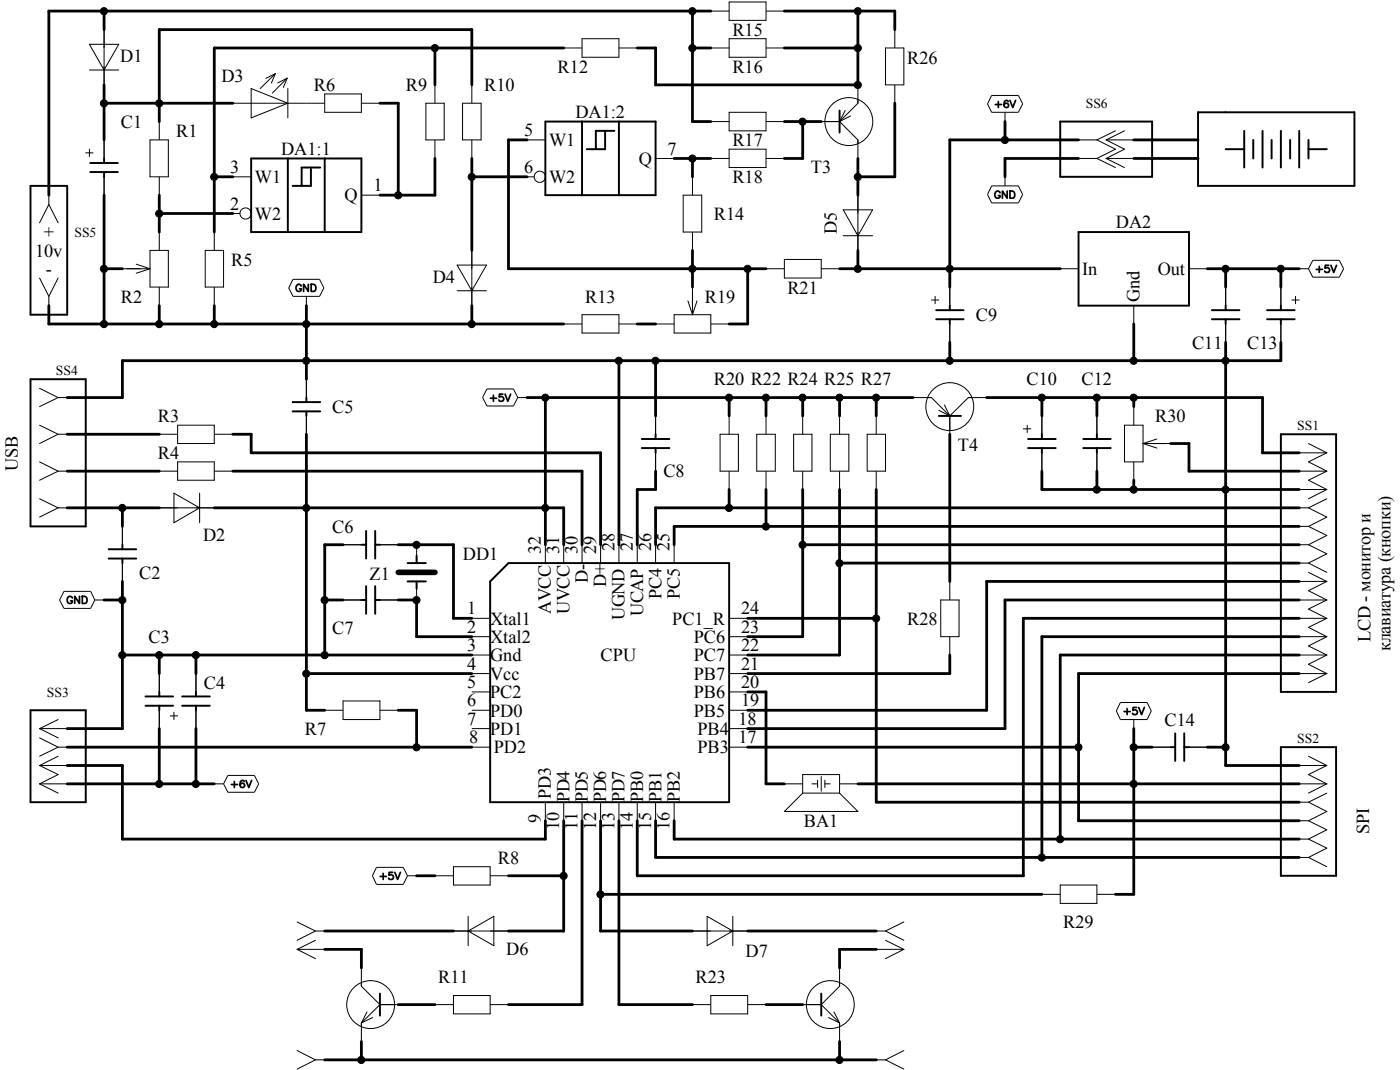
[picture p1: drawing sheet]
<svg xmlns="http://www.w3.org/2000/svg" width="275mm" height="210mm" viewBox="0 0 275 210" stroke-linecap="round" stroke-linejoin="round" font-family="sans-serif">
<g fill="none" stroke="#000" stroke-width=".2">
<path d="M17.5 8.7h5.8l-2.9 5zM17.5 13.7h5.8M20.4 5.8v10.9M49.3 17.4l7.2 2.8-7.2 2.9zM54 14.4l-1.8 1M54 14.4l-.7 1.9M54 14.4l-2.9 3M56.4 15.3l-1.9 1M56.4 15.3l-.8 1.9M56.4 15.3l-3 3M56.5 17.4v5.7M63.7 18.4h7.2v3.6h-7.2z"/>
<path d="M85.4 16.7v3.5M92.6 16.7v3.5M110.6 9.4h3.6M114.2 7.6h7.3v3.6h-7.3zM121.5 9.4h3.6M139.5 2.2h3.6M139.5 9.4h3.6M143.1 .4h7.2v3.6h-7.2zM143.1 7.6h7.2v3.6h-7.2zM150.3 2.2h3.6M150.3 9.4h3.6M168.4 16.7v3.5l-3.6 3.6"/>
<path d="M173.8 9.4h3.6v7.3h-3.6zM175.6 5.8v3.6M175.6 16.7v3.5M194.6 18.7h5.3l.8 1.7-.8 1.6h-5.3l-.8-1.6zM9.6 38.3v1.8M16.8 30h1.5M17.5 29.3v1.4M20.4 27.4v3.7M20.4 34.7v3.6M29.4 27.4h3.6v7.3h-3.6zM31.3 23.8v3.6M31.3 34.7v3.6"/>
<path d="M45.7 20.2h18M45.7 34.7h3.6M70.9 20.2h3.7M70.9 38.3h3.7M83.6 20.2h3.6v7.2h-3.6zM85.4 27.4v3.7M90.8 20.2h3.6v7.2h-3.6zM92.6 27.4v3.7M103.4 27.4h3.6M103.4 34.7h1.5M128.7 31.1h3.6M134.1 38.3h3.6v7.2h-3.6z"/>
<path d="M135.9 34.7v3.6M139.5 23.8h3.6M139.5 31.1h3.6M143.1 22h7.2v3.7h-7.2zM143.1 29.3h7.2v3.6h-7.2zM150.3 23.8h3.6M150.3 31.1h3.6M161.2 23.8h3.6M164.8 23.8l3.6 3.6v3.7M165.9 21.7l-1.1 2.1M166.9 22.7l-2.1 1.1M168.4 38.3v10.8"/>
<path d="M194.6 36.5h5.3l.8 1.7-.8 1.6h-5.3l-.8-1.6zM197.3 22v1.8M197.3 34.7v1.8M211.7 27.4h3.6M211.7 31.1h3.6M215.3 27.4l3.6 1.9-3.6 1.8M215.3 31.1l3.6 1.8M217.1 27.4h5.4M217.1 27.4l3.6 1.9-3.6 1.8M217.1 31.1h5.4M217.1 31.1l3.6 1.8M218.9 25.7l-3.6 1.7"/>
<path d="M220.7 25.7l-3.6 1.7M7.8 54.5l1.8 3.6M9.6 58.1v1.9M9.6 40.1l-1.8 3.6M9.6 40.1l1.8 3.6M11.4 54.5l-1.8 3.6M24 52.7h5.4M26.7 51.8l2.7 .9M29.4 49.1h3.6v7.2h-3.6zM29.4 52.7l-2.7 .9M31.3 45.5v3.6M31.3 56.3v3.7"/>
<path d="M40.3 49.1h3.6v7.2h-3.6zM42.1 45.5v3.6M42.1 56.3v3.7M45.7 41.9h1.4M57.5 54.8h5.2l.9 1.7-.9 1.6h-5.2l-.8-1.6zM60.1 58.1v1.9M89.7 52h5.8l-2.9 5zM89.7 57h5.8M92.6 49.1v10.9M135 59l.9 2.7M135.9 45.5v3.6M135.9 56.3v5.4"/>
<path d="M136.8 59l-.9 2.7M150.3 52.7h3.6M153.9 50.9h7.3v3.6h-7.3zM161.2 52.7h3.6M165.5 41.2h5.8l-2.9 5zM165.5 46.2h5.8M182.8 58.9h1.5M183.5 58.1v1.5M186.4 56.3v3.7M208.1 52.7h3.6M222.5 60v3.6M233.4 52.7h3.6"/>
<path d="M240.6 56.3v3.7M251.4 56.3v3.7M253.6 58.9h1.4M254.3 58.1v1.5M255 52.7h1.8M257.7 51.1h5.2l.8 1.6-.8 1.7h-5.2l-.9-1.7zM7.8 76.2l3.6 1.8M11.4 78h1.8M11.4 78l-3.6 1.8M60.1 74.4v3.6M95.6 76.3h5.2l.8 1.7-.8 1.6h-5.2l-.9-1.6zM101.6 78h1.8"/>
<path d="M110.6 63.6h3.6M114.2 61.7h7.3v3.6h-7.3zM121.5 63.6h3.6M128.7 63.6h3.6M132.3 61.7h7.2v3.6h-7.2zM139.5 63.6h3.6M179.2 78h3.6l3.6 3.6M185.4 79.4l1 2.2M186.4 63.6v3.6M193.7 78h-3.6l-3.7 3.6M222.5 79.8v3.6M240.6 63.6v3.6"/>
<path d="M251.4 63.6v3.6M7.8 97.8l3.6 1.8M7.8 90.6l3.6 1.8M7.8 83.4l3.6 1.8M11.4 99.6h1.8M11.4 92.4h1.8M11.4 85.2h1.8M11.4 99.6l-3.6 1.8M11.4 92.4l-3.6 1.8M11.4 85.2l-3.6 1.8M31.3 99.6h10.8M31.3 92.4h3.6"/>
<path d="M31.3 85.2h3.6M34.1 96.7l5.1 2.9-5.1 2.9zM34.9 83.4h7.2v3.6h-7.2zM34.9 90.6h7.2v3.6h-7.2zM39.2 96.7v5.8M42.1 92.4h3.6M42.1 85.2h3.6M60.1 81.6v3.6M128.7 81.6v3.6M128.7 88.8v3.6M141.3 85.2h3.6v7.2h-3.6zM143.1 81.6v3.6"/>
<path d="M143.1 92.4v3.6M148.5 85.2h3.7v7.2h-3.7zM150.3 81.6v3.6M150.3 92.4v3.6M155.8 85.2h3.6v7.2h-3.6zM157.5 81.6v3.6M157.5 92.4v3.6M163 85.2h3.6v7.2h-3.6zM164.8 81.6v3.6M164.8 92.4v3.6M170.2 85.2h3.6v7.2h-3.6zM172 81.6v3.6"/>
<path d="M172 92.4v3.6M184.3 80.5l2.1 1.1M186.4 81.6v3.6M200.8 84.1h1.5M201.6 83.4v1.5M204.5 81.6v3.6M204.5 88.8v3.6M215.3 81.6v3.6M215.3 88.8v3.6M220.7 83.4h3.6v7.2h-3.6zM222.5 90.6v3.6M224.3 87h5.5"/>
<path d="M224.3 87l2.8 .9M227.1 86.1l-2.8 .9M255 99.6h1.8M255 88.8h5.4M255 92.4h5.4M255 96h5.4M256.8 99.6l3.6 1.8-3.6 1.9M256.8 87l3.6 1.8M260.4 97.8l-3.6 1.8M260.4 88.8l-3.6 1.8 3.6 1.8M260.4 92.4l-3.6 1.8 3.6 1.8M260.4 96l-3.6 1.8"/>
<path d="M12.6 116h5.2l.8 1.7-.8 1.7h-5.2l-.9-1.7zM18.6 117.7h1.8M24 103.3v3.6M24 110.5v3.6M67.3 106.9h3.6M67.3 117.7h3.6M74.6 106.9h3.6M74.6 117.7h3.6M81.8 106.9v3.6M81.8 114.1v3.6M107 106.9v3.6M110.6 106.9v3.6"/>
<path d="M114.2 106.9v3.6M117.9 106.9v3.6M121.5 106.9v3.6M125.1 106.9v3.6M128.7 106.9v3.6M132.3 106.9v3.6M184.6 117.7h3.6v7.2h-3.6zM186.4 114.1v3.6M255 110.5h1.8M255 114.1h5.4M255 103.3h1.8M255 106.9h1.8"/>
<path d="M255 117.7h5.4M256.8 110.5l3.6 1.8M256.8 106.9l3.6 1.7-3.6 1.9M256.8 112.3l3.6 1.8M256.8 103.3l3.6 1.7-3.6 1.9M260.4 117.7l-3.6 1.8 3.6 1.8M260.4 114.1l-3.6 1.8 3.6 1.8M31.3 132.1v3.6M31.3 139.3v3.6M34.1 139.7v1.5M38.5 132.1v3.6M38.5 139.3v3.6"/>
<path d="M63.7 139.3h3.6M67.3 137.5h7.3v3.7h-7.3zM74.6 139.3h3.6M92.6 132.1h3.6M92.6 121.3h3.6M92.6 124.9h3.6M92.6 128.5h3.6M92.6 139.3h3.6M92.6 135.7h3.6M143.1 132.1h3.6M143.1 121.3h3.6M143.1 124.9h3.6"/>
<path d="M143.1 128.5h3.6M143.1 139.3h3.6M143.1 135.7h3.6M186.4 124.9v3.6M219.9 137.8h5.2l.9 1.7-.9 1.7h-5.2l-.8-1.7zM255 132.1h5.4M255 121.3h5.4M255 124.9h5.4M255 128.5h5.4M260.4 128.5l-3.6 1.8 3.6 1.8M260.4 132.1l-3.6 1.8M260.4 121.3l-3.6 1.8 3.6 1.8"/>
<path d="M260.4 124.9l-3.6 1.8 3.6 1.8M7.8 153.8h5.4M7.8 150.2h5.4M7.8 150.2l3.6 1.7-3.6 1.9M7.8 153.8l3.6 1.8M7.8 142.9h5.4M7.8 142.9l3.6 1.9M7.8 144.8l3.6 1.8M11.4 146.6h1.8M11.4 141.2l-3.6 1.7M11.4 146.6l-3.6 1.8M11.4 148.4l-3.6 1.8"/>
<path d="M33.4 140.4h1.5M42.1 153.8h1.8M44.7 152.1h5.2l.9 1.7-.9 1.6h-5.2l-.8-1.6zM92.6 146.6h3.6M92.6 142.9h3.6M107 157.4v3.6M110.6 157.4v3.6M114.2 157.4v3.6M117.9 157.4v3.6M121.5 157.4v3.6M125.1 157.4v3.6M128.7 157.4v3.6"/>
<path d="M132.3 157.4v3.6M143.1 146.6h3.6M143.1 142.9h3.6M153.9 153.8h3.6M157.5 155.6v-3.7h7.3v3.7M157.5 155.6l-3.6 3.6h14.5l-3.6-3.6M157.5 155.6h7.3M159.4 153.8h1.1M160.5 153v1.5M161.2 152.3v2.9M161.9 153.8h1.1M161.9 153v1.5"/>
<path d="M164.8 153.8h3.6M222.5 141.2v1.7M226.1 146.6h3.7M233.4 146.6h3.6M255 153.8h5.4M255 157.4h1.8M255 150.2h5.4M256.8 157.4l3.6 1.8-3.6 1.8M256.8 148.4l3.6 1.8M260.4 150.2l-3.6 1.7 3.6 1.9M260.4 153.8l-3.6 1.8M260.4 155.6l-3.6 1.8"/>
<path d="M73.9 170.2h5.2l.9 1.6-.9 1.7h-5.2l-.8-1.7zM80 171.8h1.8M85.4 171.8h3.6M89 170h7.2v3.6h-7.2zM91.9 179.8v5.7M96.2 171.8h3.6M138.8 179.8l5 2.8-5 2.9zM143.8 179.8v5.7M204.5 175.4h3.6M208.1 173.6h7.2v3.6h-7.2zM215.3 175.4h3.6M255 164.6h1.8"/>
<path d="M255 168.2h1.8M255 161h1.8M256.8 161l3.6 1.8-3.6 1.8M256.8 164.6l3.6 1.8-3.6 1.8M256.8 168.2l3.6 1.8M58.3 186.2h5.4M58.3 186.2l3.6 1.9M58.3 180.9l3.6 1.7M61.9 184.5l-3.6 1.7M61.9 182.6h1.8M61.9 182.6l-3.6 1.9M70.9 189.9v3.6l3.7 3.6"/>
<path d="M72 198.5l-1.1 2.2M73.1 199.6l-2.2 1.1M74.6 197.1h3.6M74.6 197.1l-3.7 3.6M85.4 197.1h3.6M89 182.6h10.8M89 195.3h7.2v3.6h-7.2zM91.9 182.6l5-2.8v5.7zM96.2 197.1h3.6M135.9 182.6h10.8M135.9 197.1h3.6M139.5 195.3h7.2v3.6h-7.2z"/>
<path d="M146.7 197.1h3.6M157.5 197.1h3.7M161.2 197.1l3.6 3.6M162.6 199.6l2.2 1.1M163.7 198.5l1.1 2.2M164.8 189.9v3.6l-3.6 3.6M172 186.2h5.4M172 182.6h1.8M173.8 184.5l3.6 1.7M173.8 182.6l3.6 1.9M177.4 186.2l-3.6 1.9M177.4 180.9l-3.6 1.7"/>
<path d="M58.3 206.1l3.6 1.8M61.9 207.9h1.8M61.9 207.9l-3.6 1.8M70.9 200.7v3.6M164.8 200.7v3.6M172 207.9h1.8M173.8 207.9l3.6 1.8M177.4 206.1l-3.6 1.8"/>
<circle cx="105.9" cy="34.7" r="1.1"/>
<circle cx="166.6" cy="23.8" r="4.7"/>
<circle cx="48.2" cy="41.9" r="1.1"/>
<circle cx="186.4" cy="79.8" r="4.7"/>
<circle cx="72.7" cy="197.1" r="4.7"/>
<circle cx="163" cy="197.1" r="4.7"/>
</g>
<g fill="none" stroke="#000" stroke-width=".55">
<path d="M20.4 2.2v3.6M20.4 16.7v10.7M85.4 9.4v7.3M92.6 16.7v-10.9h-61.3v18M110.6 9.4h-68.5v36.1M135.9 2.2v21.6h3.6M135.9 9.4h3.6M139.5 2.2h-129.9v36.1M153.9 2.2h21.7v3.6M153.9 9.4h14.5M168.4 2.2v14.5h-39.7v-7.3h-3.6M20.4 38.3v25.3"/>
<path d="M20.4 20.2h25.3M31.3 38.3v7.2M42.1 34.7h3.6M74.6 20.2h3.6v18.1M85.4 31.1v7.2h-10.8M92.6 31.1v18M92.6 34.7h10.8M103.4 27.4h-3.6v25.3h50.5M132.3 31.1h7.2M135.9 31.1v3.6M153.9 23.8h7.3M157.5 23.8v7.3h-3.6"/>
<path d="M168.4 31.1v7.2M175.6 20.2v14.5h-7.2M197.3 23.8v3.6M211.7 31.1h-14.4v3.6M211.7 27.4h-25.3v28.9M222.5 31.1h12.6M222.5 27.4h12.6M9.6 60v3.6h101M20.4 52.7h3.6M31.3 60v3.6M31.3 41.9h14.4M42.1 60v3.6"/>
<path d="M60.1 60v14.4M92.6 60v3.6M135.9 49.1v7.2M146.7 52.7v10.9h-3.6M164.8 52.7h43.3M168.4 49.1v3.6M237 52.7h18M240.6 52.7v3.6M251.4 52.7v3.6M103.4 78h75.8M107 78v28.9M121.5 70.8v36.1"/>
<path d="M125.1 63.6h3.6M128.7 70.8v10.8M143.1 78v3.6M150.3 78v3.6M157.5 78v3.6M164.8 78v3.6M172 78v3.6M186.4 67.2v3.6M193.7 78h54.1v10.8h7.2M204.5 78v3.6M215.3 78v3.6M222.5 63.6v7.2"/>
<path d="M222.5 78v1.8M240.6 67.2v83h14.4M251.4 67.2v3.6h-227.4v7.2h-10.8M13.2 99.6h18.1M13.2 92.4h18.1M13.2 85.2h18.1M24 99.6v3.7M42.1 99.6h68.5v7.3M45.7 85.2h3.6v3.6h68.6v18.1M45.7 92.4h68.5v14.5M60.1 85.2v54.1h3.6M128.7 92.4v3.6h-3.6v10.9"/>
<path d="M143.1 96v3.6M150.3 96v7.3M157.5 96v28.9h-10.8M164.8 96v32.5h-18.1M172 96v61.4h83M186.4 85.2v28.9M204.5 92.4v3.6h50.5M215.3 92.4v3.6M222.5 94.2v1.8M229.8 87h3.6v5.4h21.6M255 99.6h-126.3v7.3M20.4 117.7h3.6"/>
<path d="M24 114.1v28.8h-10.8M63.7 117.7h3.6M67.3 106.9h-3.6v21.6M78.2 117.7h3.6v7.2h10.8M78.2 106.9h10.8v14.4h3.6M157.5 106.9h97.5M164.8 110.5h90.2M255 114.1h-61.3v25.2h-47M255 117.7h-57.7v25.2h-50.6M255 103.3h-122.7v3.6M24 128.5h68.6M31.3 128.5v3.6"/>
<path d="M38.5 128.5v3.6M60.1 132.1h32.5M78.2 139.3h3.6v7.3M146.7 135.7h3.6v18.1h3.6M146.7 121.3h25.3M186.4 128.5v3.6h-39.7M255 124.9h-50.5v43.3M255 121.3h-54.2v50.5h-75.7v-10.8M255 132.1h-43.3v28.9h43.3M255 128.5h-46.9v36.1M13.2 153.8h28.9M13.2 146.6h79.4"/>
<path d="M13.2 150.2h10.8v14.4h83v-3.6M31.3 142.9v10.9M38.5 142.9v10.9M146.7 146.6h65M168.4 153.8h86.6M222.5 142.9v32.5h-3.6M222.5 146.6h3.6M237 146.6h3.6M81.8 171.8h3.6M99.8 171.8h10.8M110.6 161v21.6h-10.8M114.2 161v36.1h-14.4"/>
<path d="M117.9 161v21.6h18M117.9 175.4h86.6M121.5 161v36.1h14.4M128.7 161v7.2h126.3M132.3 161v3.6h122.7M63.7 186.2h7.2v3.7M63.7 182.6h25.3M78.2 197.1h7.2M146.7 182.6h25.3M150.3 197.1h7.2M172 186.2h-7.2v3.7M63.7 207.9h108.3"/>
<path d="M70.9 204.3v3.6M164.8 204.3v3.6"/>
</g>
<g fill="#000" stroke="#000" stroke-width=".2">
<circle cx="20.4" cy="2.2" r=".7"/>
<circle cx="85.3" cy="9.4" r=".7"/>
<circle cx="135.9" cy="9.4" r=".7"/>
<circle cx="135.9" cy="2.2" r=".7"/>
<circle cx="168.4" cy="16.7" r=".7"/>
<circle cx="168.4" cy="9.4" r=".7"/>
<circle cx="168.4" cy="2.2" r=".7"/>
<circle cx="20.4" cy="20.3" r=".7"/>
<circle cx="31.2" cy="20.3" r=".7"/>
<circle cx="42" cy="34.7" r=".7"/>
<circle cx="78.1" cy="38.3" r=".7"/>
<circle cx="92.6" cy="34.7" r=".7"/>
<circle cx="135.9" cy="31.1" r=".7"/>
<circle cx="157.5" cy="23.9" r=".7"/>
<circle cx="168.4" cy="34.7" r=".7"/>
<circle cx="197.2" cy="27.5" r=".7"/>
<circle cx="20.4" cy="52.7" r=".7"/>
<circle cx="31.2" cy="41.9" r=".7"/>
<circle cx="135.9" cy="52.7" r=".7"/>
<circle cx="146.7" cy="52.7" r=".7"/>
<circle cx="168.4" cy="52.7" r=".7"/>
<circle cx="186.4" cy="52.7" r=".7"/>
<circle cx="240.5" cy="52.7" r=".7"/>
<circle cx="251.4" cy="52.7" r=".7"/>
<circle cx="20.4" cy="63.6" r=".7"/>
<circle cx="31.2" cy="63.6" r=".7"/>
<circle cx="42" cy="63.6" r=".7"/>
<circle cx="60.1" cy="70.8" r=".7"/>
<circle cx="60.1" cy="63.6" r=".7"/>
<circle cx="92.6" cy="63.6" r=".7"/>
<circle cx="107" cy="78" r=".7"/>
<circle cx="121.5" cy="70.8" r=".7"/>
<circle cx="128.7" cy="70.8" r=".7"/>
<circle cx="143.1" cy="78" r=".7"/>
<circle cx="150.3" cy="78" r=".7"/>
<circle cx="157.5" cy="78" r=".7"/>
<circle cx="164.8" cy="78" r=".7"/>
<circle cx="172" cy="78" r=".7"/>
<circle cx="186.4" cy="70.8" r=".7"/>
<circle cx="204.5" cy="78" r=".7"/>
<circle cx="215.3" cy="78" r=".7"/>
<circle cx="222.5" cy="78" r=".7"/>
<circle cx="222.5" cy="70.8" r=".7"/>
<circle cx="240.5" cy="70.8" r=".7"/>
<circle cx="24" cy="99.6" r=".7"/>
<circle cx="60.1" cy="99.6" r=".7"/>
<circle cx="107" cy="99.6" r=".7"/>
<circle cx="143.1" cy="99.6" r=".7"/>
<circle cx="215.3" cy="96" r=".7"/>
<circle cx="222.5" cy="96" r=".7"/>
<circle cx="240.5" cy="96" r=".7"/>
<circle cx="24" cy="117.7" r=".7"/>
<circle cx="63.7" cy="117.7" r=".7"/>
<circle cx="81.7" cy="117.7" r=".7"/>
<circle cx="81.7" cy="106.9" r=".7"/>
<circle cx="150.3" cy="103.3" r=".7"/>
<circle cx="157.5" cy="106.9" r=".7"/>
<circle cx="164.8" cy="110.5" r=".7"/>
<circle cx="24" cy="128.5" r=".7"/>
<circle cx="31.2" cy="128.5" r=".7"/>
<circle cx="38.4" cy="128.5" r=".7"/>
<circle cx="60.1" cy="132.2" r=".7"/>
<circle cx="63.7" cy="128.5" r=".7"/>
<circle cx="172" cy="121.3" r=".7"/>
<circle cx="31.2" cy="153.8" r=".7"/>
<circle cx="38.4" cy="153.8" r=".7"/>
<circle cx="81.7" cy="146.6" r=".7"/>
<circle cx="211.7" cy="146.6" r=".7"/>
<circle cx="222.5" cy="153.8" r=".7"/>
<circle cx="222.5" cy="146.6" r=".7"/>
<circle cx="240.5" cy="146.6" r=".7"/>
<circle cx="110.6" cy="171.8" r=".7"/>
<circle cx="117.9" cy="175.5" r=".7"/>
<circle cx="204.5" cy="168.2" r=".7"/>
<circle cx="208.1" cy="164.6" r=".7"/>
<circle cx="70.9" cy="207.9" r=".7"/>
<circle cx="164.8" cy="207.9" r=".7"/>
</g>
<g fill="none" stroke="#000" stroke-width=".34">
<path d="M195.9 19.9v1.2M197.9 19.9a.38 .38 0 0 0-.6-.1l-.2 .2a1.11 1.11 0 0 0 .2 1.1 .45 .45 0 0 0 .6-.3 .45 .45 0 0 0-.3-.6 .45 .45 0 0 0-.5 .4M198.2 19.7l.6 1.4 .5-1.4M195.3 20.5h1.3M196.3 37.8a.52 .52 0 0 0-.6-.3 .52 .52 0 0 0-.4 .5 .6 .6 0 0 0 .2 .8 .6 .6 0 0 0 .7-.1l.1-.3h-.4M197.7 37.5v1.4l-1-1.4v1.4M198.2 37.5h.5a.75 .75 0 0 1 .5 .7 .75 .75 0 0 1-.5 .7h-.5zM59.1 56.1a.52 .52 0 0 0-.6-.3 .52 .52 0 0 0-.4 .5 .6 .6 0 0 0 .2 .8 .6 .6 0 0 0 .8-.1v-.3h-.3M60.5 55.8v1.4l-.9-1.4v1.4M61.1 55.8h.4a.75 .75 0 0 1 .5 .7 .75 .75 0 0 1-.5 .7h-.4zM258.3 52.8h1.3M258.9 52.3v1.1"/>
<path d="M260.8 52h-.7v.6a.51 .51 0 0 1 .7 0 .51 .51 0 0 1-.1 .8 .51 .51 0 0 1-.7-.2M261.2 52l.6 1.4 .5-1.4M96.2 78.1h1.3M96.8 77.5v1.2M98.7 77.3h-.7v.6a.51 .51 0 0 1 .8 0 .51 .51 0 0 1-.2 .8 .51 .51 0 0 1-.7-.2M99.1 77.3l.6 1.4 .5-1.4M14.2 117.3a.52 .52 0 0 0-.6-.3 .52 .52 0 0 0-.4 .5 .6 .6 0 0 0 .2 .8 .6 .6 0 0 0 .8-.1v-.3h-.3M15.6 117v1.4l-.9-1.4v1.4M16.1 117h.5a.75 .75 0 0 1 .5 .7 .75 .75 0 0 1-.5 .7h-.5zM220.6 139.6h1.2M221.2 139v1.2M223.1 138.8h-.7v.6a.51 .51 0 0 1 .7 0 .51 .51 0 0 1-.1 .7 .51 .51 0 0 1-.7-.2"/>
<path d="M223.5 138.8l.5 1.4 .6-1.4M45.4 153.9h1.2M46 153.3v1.2M47.9 153.3a.38 .38 0 0 0-.6-.1l-.1 .1a1.11 1.11 0 0 0 .1 1.1 .45 .45 0 0 0 .7-.2 .45 .45 0 0 0-.3-.6 .45 .45 0 0 0-.6 .4M48.3 153.1l.5 1.4 .6-1.4M74.6 171.9h1.2M75.2 171.3v1.2M77.1 171.1h-.7l-.1 .6a.51 .51 0 0 1 .8 0 .51 .51 0 0 1-.1 .8 .51 .51 0 0 1-.7-.2M77.5 171.1l.5 1.4 .6-1.4"/>
</g>
<g fill="none" stroke="#000" stroke-width=".38">
<path d="M6 36.5h7.2v25.2h-7.2zM17.7 33.8h5.4M17.7 32h5.4M20.4 31.1v.9M20.4 33.8v.9M49.3 31.1h21.6v14.4h-21.6zM56.5 31.1v14.4M61 32.9v3.6h-3.6M62.8 32.9h-3.6v3.6M63.7 31.1v14.4M107 23.8h21.7v14.5h-21.7zM114.2 23.8v14.5"/>
<path d="M118.8 25.7v3.6h-3.6M120.6 25.7h-3.7v3.6M121.5 23.8v14.5M164.8 21.7v4.3M208.1 23.8h18v10.9h-18zM235.1 22h30.7v14.5h-30.7zM240.6 29.3h3.6M244.2 25.7v7.2M246 27.4v3.7M247.8 25.7v7.2M249.6 27.4v3.7M251.4 25.7v7.2"/>
<path d="M253.2 27.4v3.7M255 25.7v7.2M256.8 29.3h3.6M256.8 27.4v3.7M186.4 60v.8M211.7 45.5h21.7v14.5h-21.7zM240.6 60v.8M251.4 60v.8M6 74.4h10.8v28.9h-10.8zM57.4 78.9h5.4M60.1 78v.9M183.7 62.6h5.4"/>
<path d="M183.7 60.8h5.4M186.4 62.6v1M237.8 62.6h5.5M237.8 60.8h5.5M240.6 62.6v1M248.7 62.6h5.4M248.7 60.8h5.4M251.4 62.6v1M57.4 80.7h5.4M60.1 80.7v.9M126 87.9h5.4M126 86.1h5.4"/>
<path d="M128.7 85.2v.9M128.7 87.9v.9M184.3 81.6h4.3M201.8 87.9h5.4M201.8 86.1h5.4M204.5 85.2v.9M204.5 87.9v.9M212.6 87.9h5.4M212.6 86.1h5.4M215.3 85.2v.9M215.3 87.9v.9M251.4 85.2h10.8v50.5h-10.8z"/>
<path d="M21.3 109.6h5.4M21.3 107.8h5.4M24 106.9v.9M24 109.6v.9M70.9 117.7h1M70.9 106.9h1M71.9 104.2v5.4M71.9 115v5.4M73.6 104.2v5.4M73.6 115v5.4M73.6 117.7h1M73.6 106.9h1"/>
<path d="M80 110.5h3.6M80 114.1h3.6M81.8 109v1.5M81.8 114.1v1.4M96.2 114.1l3.6-3.6h43.3v46.9h-46.9zM6 139.3h10.8v18.1h-10.8zM28.6 138.4h5.4M28.6 136.6h5.4M31.3 135.7v.9M31.3 138.4v.9M35.7 138.4h5.5M35.7 136.6h5.5"/>
<path d="M38.5 135.7v.9M38.5 138.4v.9M229.8 146.6h.9M230.7 143.9v5.4M232.4 146.6h1M232.4 143.9v5.4M251.4 146.6h10.8v25.2h-10.8zM74.6 194.9v4.3M161.2 194.9v4.3"/>
</g>
<path d="M78.2 112.3h7.2" fill="none" stroke="#000" stroke-width="1.1"/>
<g font-size="3.6">
<text x="143.7" y="7">R15</text>
<text x="23.6" y="12.2">D1</text>
<text x="43.5" y="16.1">D3</text>
<text x="61.6" y="17.9">R6</text>
<text x="79.6" y="17.9">R9</text>
<text x="95" y="17.9">R10</text>
<text x="109.5" y="14.3">R12</text>
<text x="143.7" y="14.3">R16</text>
<text x="178" y="12.5">R26</text>
<text x="112.9" y="23.1">DA1:2</text>
<text x="23.7" y="25.1">C1</text>
<text x="34.6" y="26.9">R1</text>
<text x="102.9" y="26.7">5</text>
<text x="107.8" y="28.7">W1</text>
<text x="143.7" y="28.7">R17</text>
<text x="45.1" y="33.9">3</text>
<text x="50" y="35.9">W1</text>
<text x="55.2" y="30.3">DA1:1</text>
<text x="102.9" y="33.9">6</text>
<text x="107.8" y="35.9">W2</text>
<text x="125.4" y="32.3">Q</text>
<text x="131" y="30.3">7</text>
<text x="143.7" y="35.9">R18</text>
<text x="159.2" y="33.9">T3</text>
<text x="45.1" y="41.1">2</text>
<text x="67.6" y="39.5">Q</text>
<text x="73.3" y="37.5">1</text>
<text x="8.6" y="46.8">+</text>
<text x="50" y="43.2">W2</text>
<text x="140.1" y="43.2">R14</text>
<text x="164.3" y="45.9" transform="rotate(-90 164.3 45.9)">D5</text>
<text x="219" y="44.8">DA2</text>
<text x="6.9" y="50.3">10v</text>
<text x="9" y="53.9">-</text>
<text x="45.4" y="52.2">R5</text>
<text x="212.4" y="53.9">In</text>
<text x="227.2" y="53.9">Out</text>
<text x="23.7" y="59.4">R2</text>
<text x="84.9" y="55.6">D4</text>
<text x="114.9" y="59.4">R13</text>
<text x="138.3" y="59.4">R19</text>
<text x="154.5" y="57.6">R21</text>
<text x="223.6" y="59.2" transform="rotate(-90 223.6 59.2)">Gnd</text>
<text x="191.5" y="63">C9</text>
<text x="234" y="68.4">C11</text>
<text x="244.8" y="68.4">C13</text>
<text x="140.1" y="75.6">R20 R22 R24 R25 R27</text>
<text x="201.5" y="75.6">C10</text>
<text x="212.3" y="75.6">C12</text>
<text x="31" y="82.8">R3</text>
<text x="65.2" y="81">C5</text>
<text x="226.7" y="82.8">R30</text>
<text x="188" y="88.4">T4</text>
<text x="3.5" y="92.3" transform="rotate(-90 3.5 92.3)">USB</text>
<text x="31" y="90.1">R4</text>
<text x="130.2" y="93.7">C8</text>
<text x="39.9" y="106.1">D2</text>
<text x="65.2" y="104.5">C6</text>
<text x="27.3" y="113.5">C2</text>
<text x="72.5" y="113.7">Z1</text>
<text x="90.9" y="109.9">DD1</text>
<text x="106.2" y="108.6" transform="rotate(-90 106.2 108.6)">32</text>
<text x="109.7" y="108.6" transform="rotate(-90 109.7 108.6)">31</text>
<text x="113.3" y="108.6" transform="rotate(-90 113.3 108.6)">30</text>
<text x="117" y="108.6" transform="rotate(-90 117 108.6)">29</text>
<text x="120.6" y="108.1" transform="rotate(-90 120.6 108.1)">28</text>
<text x="124.2" y="108.1" transform="rotate(-90 124.2 108.1)">27</text>
<text x="127.8" y="108.1" transform="rotate(-90 127.8 108.1)">26</text>
<text x="131.4" y="108.1" transform="rotate(-90 131.4 108.1)">25</text>
<text x="115.4" y="114.3" transform="rotate(-90 115.4 114.3)">D-</text>
<text x="119" y="115.1" transform="rotate(-90 119 115.1)">D+</text>
<text x="129.8" y="117.4" transform="rotate(-90 129.8 117.4)">PC4</text>
<text x="133.4" y="117.4" transform="rotate(-90 133.4 117.4)">PC5</text>
<text x="65.2" y="124.3">C7</text>
<text x="91.7" y="124.1">2</text>
<text x="91.7" y="120.5">1</text>
<text x="96.2" y="122.5">Xtal1</text>
<text x="108.1" y="120.5" transform="rotate(-90 108.1 120.5)">AVCC</text>
<text x="111.8" y="120.5" transform="rotate(-90 111.8 120.5)">UVCC</text>
<text x="122.6" y="121.6" transform="rotate(-90 122.6 121.6)">UGND</text>
<text x="126.2" y="120.9" transform="rotate(-90 126.2 120.9)">UCAP</text>
<text x="131.9" y="122.5">PC1_R</text>
<text x="145.5" y="124.1">23</text>
<text x="145.5" y="120.5">24</text>
<text x="178" y="122.5">R28</text>
<text x="269" y="126" transform="rotate(-90 269 126)">LCD - монитор и</text>
<text x="29.1" y="126.1">C3</text>
<text x="91.7" y="127.7">3</text>
<text x="91.7" y="131.4">4</text>
<text x="96.2" y="126.1">Xtal2</text>
<text x="96.2" y="129.8">Gnd</text>
<text x="117.9" y="129.8">CPU</text>
<text x="136.2" y="126.1">PC6</text>
<text x="136.2" y="129.8">PC7</text>
<text x="145.5" y="131.4">21</text>
<text x="145.5" y="127.7">22</text>
<text x="272.9" y="127.7" transform="rotate(-90 272.9 127.7)">клавиатура (кнопки)</text>
<text x="40" y="135.2">C4</text>
<text x="91.7" y="135">5</text>
<text x="96.2" y="137">PC2</text>
<text x="96.2" y="133.4">Vcc</text>
<text x="136.2" y="137">PB6</text>
<text x="136.2" y="133.4">PB7</text>
<text x="145.5" y="135">20</text>
<text x="91.7" y="142.2">7</text>
<text x="91.7" y="138.6">6</text>
<text x="96.2" y="140.6">PD0</text>
<text x="136.2" y="140.6">PB5</text>
<text x="144.9" y="142.2">18</text>
<text x="145.5" y="138.6">19</text>
<text x="228.5" y="142.4">C14</text>
<text x="59.8" y="144.2">R7</text>
<text x="92.1" y="145.8">8</text>
<text x="96.2" y="144.2">PD1</text>
<text x="96.9" y="147.8">PD2</text>
<text x="136.9" y="147.8">PB3</text>
<text x="136.9" y="144.2">PB4</text>
<text x="144.9" y="145.8">17</text>
<text x="106.2" y="161.5" transform="rotate(-90 106.2 161.5)">9</text>
<text x="108.1" y="156.6" transform="rotate(-90 108.1 156.6)">PD3</text>
<text x="111.8" y="157.4" transform="rotate(-90 111.8 157.4)">PD4</text>
<text x="115.4" y="157.4" transform="rotate(-90 115.4 157.4)">PD5</text>
<text x="119" y="157.4" transform="rotate(-90 119 157.4)">PD6</text>
<text x="122.6" y="157.4" transform="rotate(-90 122.6 157.4)">PD7</text>
<text x="126.2" y="157.4" transform="rotate(-90 126.2 157.4)">PB0</text>
<text x="129.8" y="157.4" transform="rotate(-90 129.8 157.4)">PB1</text>
<text x="133.4" y="157.4" transform="rotate(-90 133.4 157.4)">PB2</text>
<text x="109.7" y="162.8" transform="rotate(-90 109.7 162.8)">10</text>
<text x="113.3" y="162.8" transform="rotate(-90 113.3 162.8)">11</text>
<text x="117" y="162.8" transform="rotate(-90 117 162.8)">12</text>
<text x="120.6" y="162.8" transform="rotate(-90 120.6 162.8)">13</text>
<text x="124.2" y="162.8" transform="rotate(-90 124.2 162.8)">14</text>
<text x="127.8" y="162.8" transform="rotate(-90 127.8 162.8)">15</text>
<text x="131.4" y="162.8" transform="rotate(-90 131.4 162.8)">16</text>
<text x="157.8" y="162.2">BA1</text>
<text x="268.8" y="163.6" transform="rotate(-90 268.8 163.6)">SPI</text>
<text x="97.7" y="169.4">R8</text>
<text x="208.7" y="182.1">R29</text>
<text x="99.4" y="187.3">D6</text>
<text x="146.3" y="187.7">D7</text>
<text x="86" y="192.9">R11</text>
<text x="136.5" y="192.9">R23</text>
</g>
<g font-size="2.7">
<text x="213.1" y="21.2">SS6</text>
<text x="14.6" y="46.5">SS5</text>
<text x="11" y="73.5">SS4</text>
<text x="254.6" y="84.3">SS1</text>
<text x="9.2" y="136.7">SS3</text>
<text x="254.6" y="145.7">SS2</text>
</g>
</svg>
